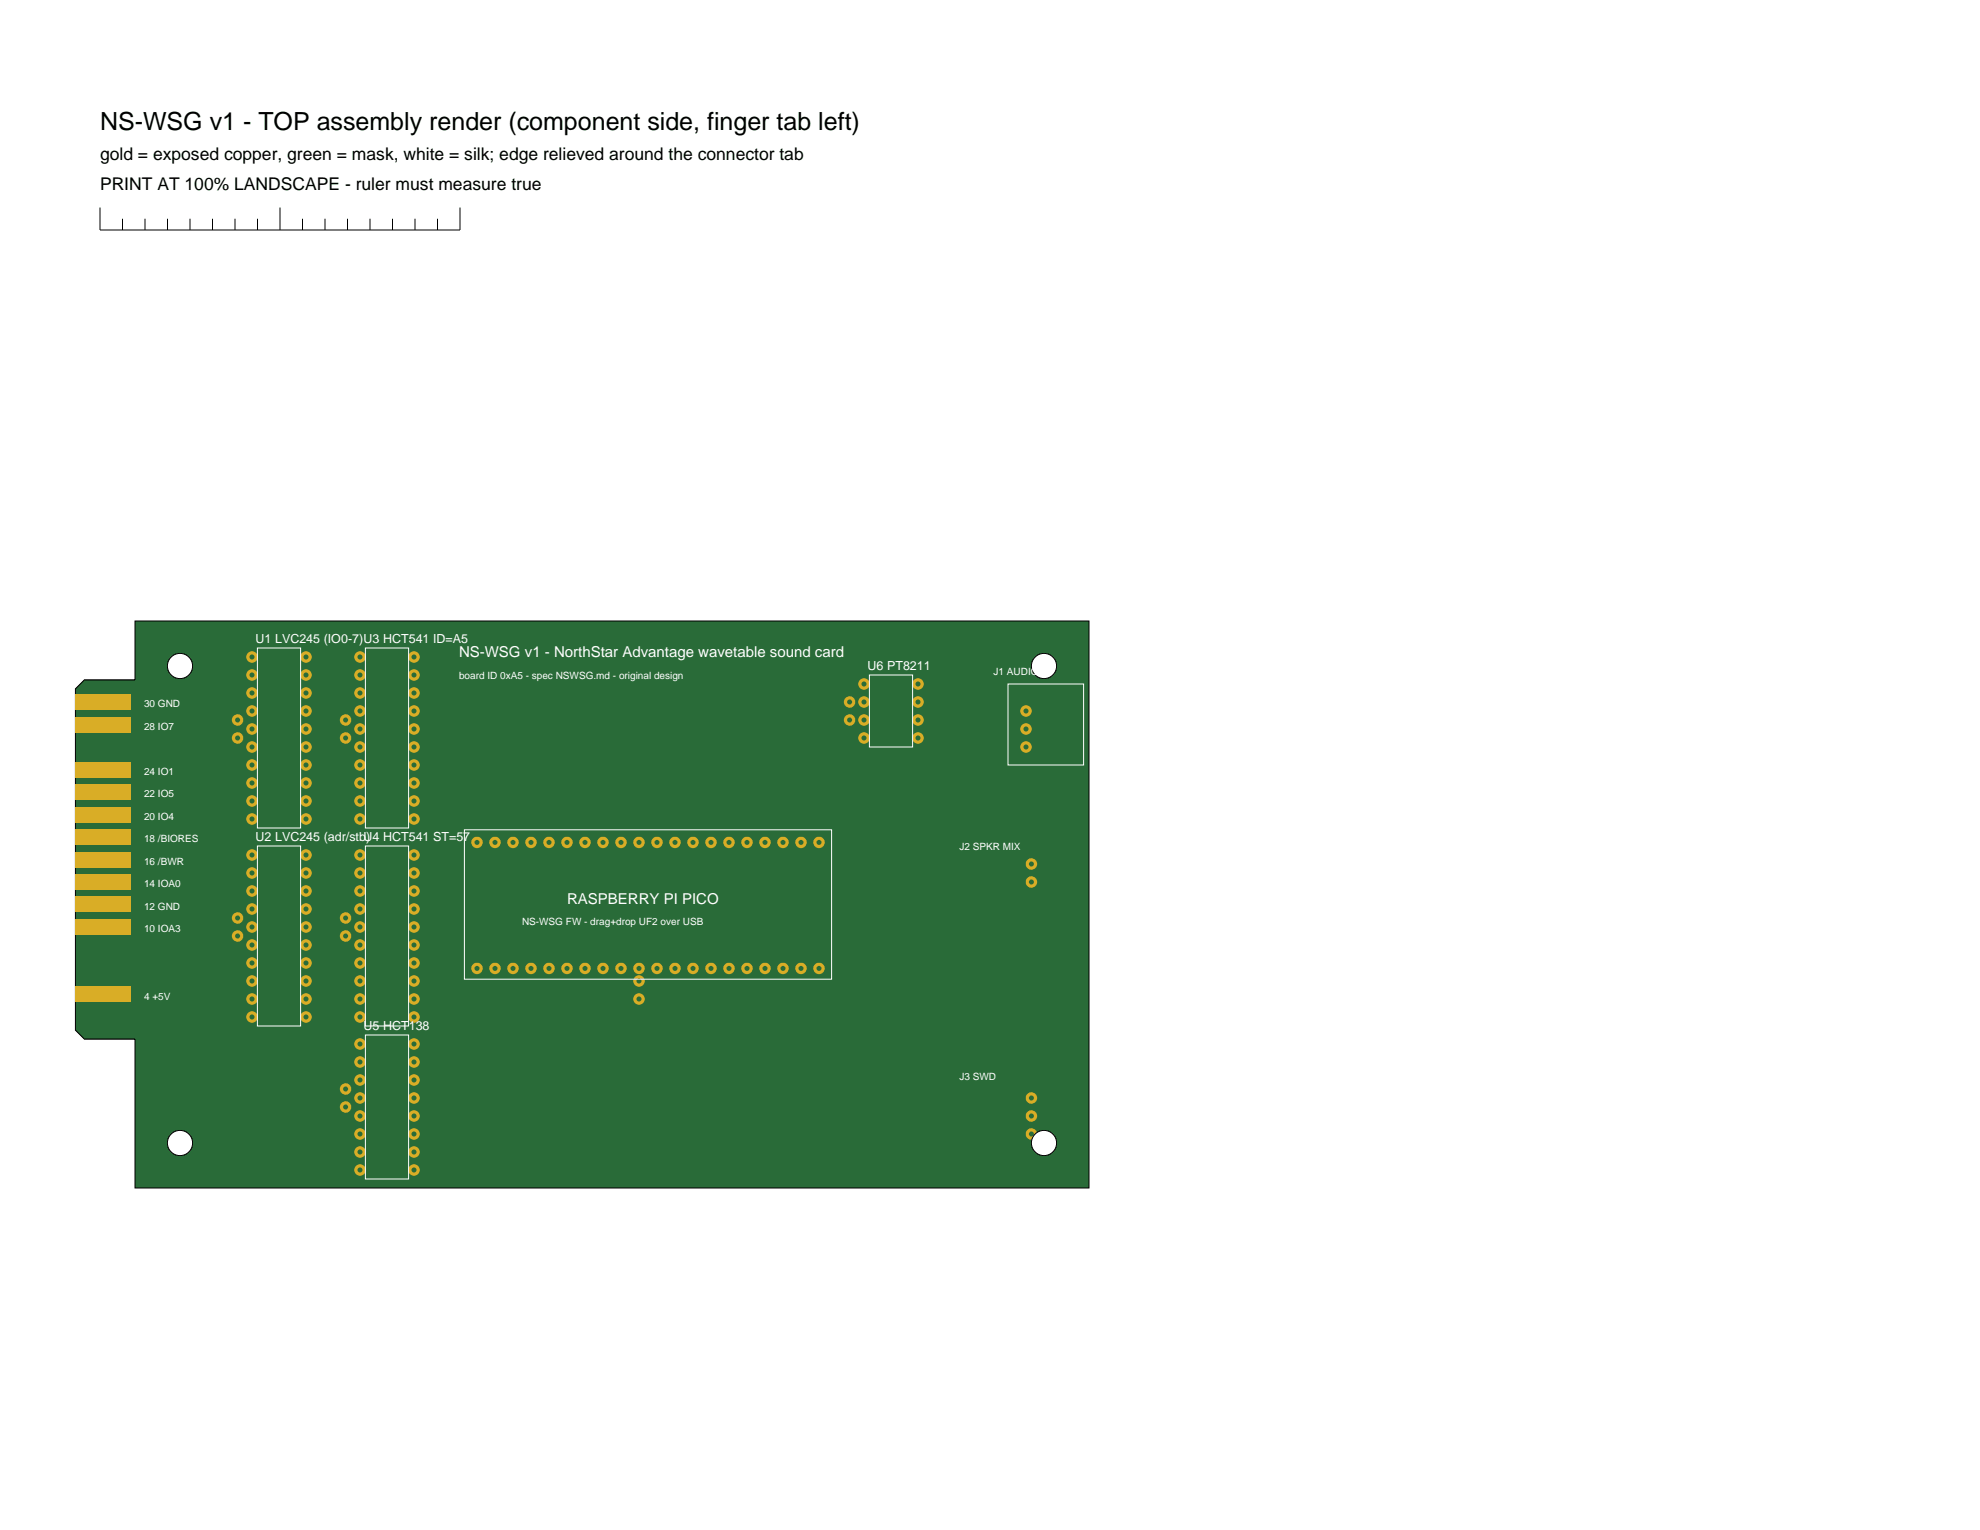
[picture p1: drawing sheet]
<svg xmlns="http://www.w3.org/2000/svg" width="279mm" height="216mm" viewBox="0 0 279 216" stroke-linecap="round" stroke-linejoin="round" font-family="sans-serif">
<g fill="none" stroke="#000" stroke-width=".14">
<path d="M14.1 29.3v3.2h50.8v-3.2M17.3 30.9v1.6M20.5 30.9v1.6M23.6 30.9v1.6M26.8 30.9v1.6M30 30.9v1.6M33.2 30.9v1.6M36.3 30.9v1.6M39.5 29.3v3.2M42.7 30.9v1.6M45.9 30.9v1.6M49 30.9v1.6"/>
<path d="M52.2 30.9v1.6M55.4 30.9v1.6M58.6 30.9v1.6M61.7 30.9v1.6"/>
</g>
<path d="M19 87.6h134.7v80h-134.7v-21h-7.1l-1.3-1.2v-48.2l1.3-1.3h7.1z" fill="#296b38"/>
<path d="M19 87.6h134.7v80h-134.7v-21h-7.1l-1.3-1.2v-48.2l1.3-1.3h7.1z" fill="none" stroke="#000" stroke-width=".14"/>
<g fill="#d9ad26">
<path d="M10.6 139.2h7.9v2.2h-7.9z"/>
<path d="M10.6 129.7h7.9v2.2h-7.9z"/>
<path d="M10.6 126.5h7.9v2.2h-7.9z"/>
<path d="M10.6 123.4h7.9v2.2h-7.9z"/>
<path d="M10.6 120.2h7.9v2.2h-7.9z"/>
<path d="M10.6 117h7.9v2.2h-7.9z"/>
<path d="M10.6 113.8h7.9v2.2h-7.9z"/>
<path d="M10.6 110.7h7.9v2.2h-7.9z"/>
<path d="M10.6 107.5h7.9v2.2h-7.9z"/>
<path d="M10.6 101.1h7.9v2.2h-7.9z"/>
<path d="M10.6 98h7.9v2.2h-7.9z"/>
<circle cx="35.6" cy="115.6" r=".81"/>
</g>
<circle cx="35.6" cy="115.6" r=".36" fill="#296b38"/>
<circle cx="43.2" cy="115.6" r=".81" fill="#d9ad26"/>
<circle cx="43.2" cy="115.6" r=".36" fill="#296b38"/>
<circle cx="35.6" cy="113" r=".81" fill="#d9ad26"/>
<circle cx="35.6" cy="113" r=".36" fill="#296b38"/>
<circle cx="43.2" cy="113" r=".81" fill="#d9ad26"/>
<circle cx="43.2" cy="113" r=".36" fill="#296b38"/>
<circle cx="35.6" cy="110.5" r=".81" fill="#d9ad26"/>
<circle cx="35.6" cy="110.5" r=".36" fill="#296b38"/>
<circle cx="43.2" cy="110.5" r=".81" fill="#d9ad26"/>
<circle cx="43.2" cy="110.5" r=".36" fill="#296b38"/>
<circle cx="35.6" cy="107.9" r=".81" fill="#d9ad26"/>
<circle cx="35.6" cy="107.9" r=".36" fill="#296b38"/>
<circle cx="43.2" cy="107.9" r=".81" fill="#d9ad26"/>
<circle cx="43.2" cy="108" r=".36" fill="#296b38"/>
<circle cx="35.6" cy="105.4" r=".81" fill="#d9ad26"/>
<circle cx="35.6" cy="105.4" r=".36" fill="#296b38"/>
<circle cx="43.2" cy="105.4" r=".81" fill="#d9ad26"/>
<circle cx="43.2" cy="105.4" r=".36" fill="#296b38"/>
<circle cx="35.6" cy="102.9" r=".81" fill="#d9ad26"/>
<circle cx="35.6" cy="102.9" r=".36" fill="#296b38"/>
<circle cx="43.2" cy="102.9" r=".81" fill="#d9ad26"/>
<circle cx="43.2" cy="102.9" r=".36" fill="#296b38"/>
<circle cx="35.6" cy="100.3" r=".81" fill="#d9ad26"/>
<circle cx="35.6" cy="100.3" r=".36" fill="#296b38"/>
<circle cx="43.2" cy="100.3" r=".81" fill="#d9ad26"/>
<circle cx="43.2" cy="100.3" r=".36" fill="#296b38"/>
<circle cx="35.6" cy="97.8" r=".81" fill="#d9ad26"/>
<circle cx="35.6" cy="97.8" r=".36" fill="#296b38"/>
<circle cx="43.2" cy="97.8" r=".81" fill="#d9ad26"/>
<circle cx="43.2" cy="97.8" r=".36" fill="#296b38"/>
<circle cx="35.6" cy="95.2" r=".81" fill="#d9ad26"/>
<circle cx="35.6" cy="95.3" r=".36" fill="#296b38"/>
<circle cx="43.2" cy="95.2" r=".81" fill="#d9ad26"/>
<circle cx="43.2" cy="95.2" r=".36" fill="#296b38"/>
<circle cx="35.6" cy="92.7" r=".81" fill="#d9ad26"/>
<circle cx="35.6" cy="92.7" r=".36" fill="#296b38"/>
<circle cx="43.2" cy="92.7" r=".81" fill="#d9ad26"/>
<circle cx="43.2" cy="92.7" r=".36" fill="#296b38"/>
<circle cx="35.6" cy="143.5" r=".81" fill="#d9ad26"/>
<circle cx="35.6" cy="143.5" r=".36" fill="#296b38"/>
<circle cx="43.2" cy="143.5" r=".81" fill="#d9ad26"/>
<circle cx="43.2" cy="143.5" r=".36" fill="#296b38"/>
<circle cx="35.6" cy="141" r=".81" fill="#d9ad26"/>
<circle cx="35.6" cy="141" r=".36" fill="#296b38"/>
<circle cx="43.2" cy="141" r=".81" fill="#d9ad26"/>
<circle cx="43.2" cy="141" r=".36" fill="#296b38"/>
<circle cx="35.6" cy="138.4" r=".81" fill="#d9ad26"/>
<circle cx="35.6" cy="138.4" r=".36" fill="#296b38"/>
<circle cx="43.2" cy="138.4" r=".81" fill="#d9ad26"/>
<circle cx="43.2" cy="138.4" r=".36" fill="#296b38"/>
<circle cx="35.6" cy="135.9" r=".81" fill="#d9ad26"/>
<circle cx="35.6" cy="135.9" r=".36" fill="#296b38"/>
<circle cx="43.2" cy="135.9" r=".81" fill="#d9ad26"/>
<circle cx="43.2" cy="135.9" r=".36" fill="#296b38"/>
<circle cx="35.6" cy="133.3" r=".81" fill="#d9ad26"/>
<circle cx="35.6" cy="133.3" r=".36" fill="#296b38"/>
<circle cx="43.2" cy="133.3" r=".81" fill="#d9ad26"/>
<circle cx="43.2" cy="133.3" r=".36" fill="#296b38"/>
<circle cx="35.6" cy="130.8" r=".81" fill="#d9ad26"/>
<circle cx="35.6" cy="130.8" r=".36" fill="#296b38"/>
<circle cx="43.2" cy="130.8" r=".81" fill="#d9ad26"/>
<circle cx="43.2" cy="130.8" r=".36" fill="#296b38"/>
<circle cx="35.6" cy="128.3" r=".81" fill="#d9ad26"/>
<circle cx="35.6" cy="128.3" r=".36" fill="#296b38"/>
<circle cx="43.2" cy="128.3" r=".81" fill="#d9ad26"/>
<circle cx="43.2" cy="128.3" r=".36" fill="#296b38"/>
<circle cx="35.6" cy="125.7" r=".81" fill="#d9ad26"/>
<circle cx="35.6" cy="125.7" r=".36" fill="#296b38"/>
<circle cx="43.2" cy="125.7" r=".81" fill="#d9ad26"/>
<circle cx="43.2" cy="125.7" r=".36" fill="#296b38"/>
<circle cx="35.6" cy="123.2" r=".81" fill="#d9ad26"/>
<circle cx="35.6" cy="123.2" r=".36" fill="#296b38"/>
<circle cx="43.2" cy="123.2" r=".81" fill="#d9ad26"/>
<circle cx="43.2" cy="123.2" r=".36" fill="#296b38"/>
<circle cx="35.6" cy="120.6" r=".81" fill="#d9ad26"/>
<circle cx="35.6" cy="120.7" r=".36" fill="#296b38"/>
<circle cx="43.2" cy="120.6" r=".81" fill="#d9ad26"/>
<circle cx="43.2" cy="120.7" r=".36" fill="#296b38"/>
<circle cx="50.8" cy="115.6" r=".81" fill="#d9ad26"/>
<circle cx="50.8" cy="115.6" r=".36" fill="#296b38"/>
<circle cx="58.4" cy="115.6" r=".81" fill="#d9ad26"/>
<circle cx="58.4" cy="115.6" r=".36" fill="#296b38"/>
<circle cx="50.8" cy="113" r=".81" fill="#d9ad26"/>
<circle cx="50.8" cy="113" r=".36" fill="#296b38"/>
<circle cx="58.4" cy="113" r=".81" fill="#d9ad26"/>
<circle cx="58.4" cy="113" r=".36" fill="#296b38"/>
<circle cx="50.8" cy="110.5" r=".81" fill="#d9ad26"/>
<circle cx="50.8" cy="110.5" r=".36" fill="#296b38"/>
<circle cx="58.4" cy="110.5" r=".81" fill="#d9ad26"/>
<circle cx="58.4" cy="110.5" r=".36" fill="#296b38"/>
<circle cx="50.8" cy="107.9" r=".81" fill="#d9ad26"/>
<circle cx="50.8" cy="107.9" r=".36" fill="#296b38"/>
<circle cx="58.4" cy="107.9" r=".81" fill="#d9ad26"/>
<circle cx="58.4" cy="107.9" r=".36" fill="#296b38"/>
<circle cx="50.8" cy="105.4" r=".81" fill="#d9ad26"/>
<circle cx="50.8" cy="105.4" r=".36" fill="#296b38"/>
<circle cx="58.4" cy="105.4" r=".81" fill="#d9ad26"/>
<circle cx="58.4" cy="105.4" r=".36" fill="#296b38"/>
<circle cx="50.8" cy="102.9" r=".81" fill="#d9ad26"/>
<circle cx="50.8" cy="102.9" r=".36" fill="#296b38"/>
<circle cx="58.4" cy="102.9" r=".81" fill="#d9ad26"/>
<circle cx="58.4" cy="102.9" r=".36" fill="#296b38"/>
<circle cx="50.8" cy="100.3" r=".81" fill="#d9ad26"/>
<circle cx="50.8" cy="100.3" r=".36" fill="#296b38"/>
<circle cx="58.4" cy="100.3" r=".81" fill="#d9ad26"/>
<circle cx="58.4" cy="100.3" r=".36" fill="#296b38"/>
<circle cx="50.8" cy="97.8" r=".81" fill="#d9ad26"/>
<circle cx="50.8" cy="97.8" r=".36" fill="#296b38"/>
<circle cx="58.4" cy="97.8" r=".81" fill="#d9ad26"/>
<circle cx="58.4" cy="97.8" r=".36" fill="#296b38"/>
<circle cx="50.8" cy="95.2" r=".81" fill="#d9ad26"/>
<circle cx="50.8" cy="95.3" r=".36" fill="#296b38"/>
<circle cx="58.4" cy="95.2" r=".81" fill="#d9ad26"/>
<circle cx="58.4" cy="95.3" r=".36" fill="#296b38"/>
<circle cx="50.8" cy="92.7" r=".81" fill="#d9ad26"/>
<circle cx="50.8" cy="92.7" r=".36" fill="#296b38"/>
<circle cx="58.4" cy="92.7" r=".81" fill="#d9ad26"/>
<circle cx="58.4" cy="92.7" r=".36" fill="#296b38"/>
<circle cx="50.8" cy="143.5" r=".81" fill="#d9ad26"/>
<circle cx="50.8" cy="143.5" r=".36" fill="#296b38"/>
<circle cx="58.4" cy="143.5" r=".81" fill="#d9ad26"/>
<circle cx="58.4" cy="143.5" r=".36" fill="#296b38"/>
<circle cx="50.8" cy="141" r=".81" fill="#d9ad26"/>
<circle cx="50.8" cy="141" r=".36" fill="#296b38"/>
<circle cx="58.4" cy="141" r=".81" fill="#d9ad26"/>
<circle cx="58.4" cy="141" r=".36" fill="#296b38"/>
<circle cx="50.8" cy="138.4" r=".81" fill="#d9ad26"/>
<circle cx="50.8" cy="138.4" r=".36" fill="#296b38"/>
<circle cx="58.4" cy="138.4" r=".81" fill="#d9ad26"/>
<circle cx="58.4" cy="138.4" r=".36" fill="#296b38"/>
<circle cx="50.8" cy="135.9" r=".81" fill="#d9ad26"/>
<circle cx="50.8" cy="135.9" r=".36" fill="#296b38"/>
<circle cx="58.4" cy="135.9" r=".81" fill="#d9ad26"/>
<circle cx="58.4" cy="135.9" r=".36" fill="#296b38"/>
<circle cx="50.8" cy="133.3" r=".81" fill="#d9ad26"/>
<circle cx="50.8" cy="133.4" r=".36" fill="#296b38"/>
<circle cx="58.4" cy="133.3" r=".81" fill="#d9ad26"/>
<circle cx="58.4" cy="133.4" r=".36" fill="#296b38"/>
<circle cx="50.8" cy="130.8" r=".81" fill="#d9ad26"/>
<circle cx="50.8" cy="130.8" r=".36" fill="#296b38"/>
<circle cx="58.4" cy="130.8" r=".81" fill="#d9ad26"/>
<circle cx="58.4" cy="130.8" r=".36" fill="#296b38"/>
<circle cx="50.8" cy="128.3" r=".81" fill="#d9ad26"/>
<circle cx="50.8" cy="128.3" r=".36" fill="#296b38"/>
<circle cx="58.4" cy="128.3" r=".81" fill="#d9ad26"/>
<circle cx="58.4" cy="128.3" r=".36" fill="#296b38"/>
<circle cx="50.8" cy="125.7" r=".81" fill="#d9ad26"/>
<circle cx="50.8" cy="125.7" r=".36" fill="#296b38"/>
<circle cx="58.4" cy="125.7" r=".81" fill="#d9ad26"/>
<circle cx="58.4" cy="125.7" r=".36" fill="#296b38"/>
<circle cx="50.8" cy="123.2" r=".81" fill="#d9ad26"/>
<circle cx="50.8" cy="123.2" r=".36" fill="#296b38"/>
<circle cx="58.4" cy="123.2" r=".81" fill="#d9ad26"/>
<circle cx="58.4" cy="123.2" r=".36" fill="#296b38"/>
<circle cx="50.8" cy="120.6" r=".81" fill="#d9ad26"/>
<circle cx="50.8" cy="120.6" r=".36" fill="#296b38"/>
<circle cx="58.4" cy="120.6" r=".81" fill="#d9ad26"/>
<circle cx="58.4" cy="120.6" r=".36" fill="#296b38"/>
<circle cx="50.8" cy="165.1" r=".81" fill="#d9ad26"/>
<circle cx="50.8" cy="165.1" r=".36" fill="#296b38"/>
<circle cx="58.4" cy="165.1" r=".81" fill="#d9ad26"/>
<circle cx="58.4" cy="165.1" r=".36" fill="#296b38"/>
<circle cx="50.8" cy="162.6" r=".81" fill="#d9ad26"/>
<circle cx="50.8" cy="162.6" r=".36" fill="#296b38"/>
<circle cx="58.4" cy="162.6" r=".81" fill="#d9ad26"/>
<circle cx="58.4" cy="162.6" r=".36" fill="#296b38"/>
<circle cx="50.8" cy="160" r=".81" fill="#d9ad26"/>
<circle cx="50.8" cy="160" r=".36" fill="#296b38"/>
<circle cx="58.4" cy="160" r=".81" fill="#d9ad26"/>
<circle cx="58.4" cy="160" r=".36" fill="#296b38"/>
<circle cx="50.8" cy="157.5" r=".81" fill="#d9ad26"/>
<circle cx="50.8" cy="157.5" r=".36" fill="#296b38"/>
<circle cx="58.4" cy="157.5" r=".81" fill="#d9ad26"/>
<circle cx="58.4" cy="157.5" r=".36" fill="#296b38"/>
<circle cx="50.8" cy="154.9" r=".81" fill="#d9ad26"/>
<circle cx="50.8" cy="154.9" r=".36" fill="#296b38"/>
<circle cx="58.4" cy="154.9" r=".81" fill="#d9ad26"/>
<circle cx="58.4" cy="154.9" r=".36" fill="#296b38"/>
<circle cx="50.8" cy="152.4" r=".81" fill="#d9ad26"/>
<circle cx="50.8" cy="152.4" r=".36" fill="#296b38"/>
<circle cx="58.4" cy="152.4" r=".81" fill="#d9ad26"/>
<circle cx="58.4" cy="152.4" r=".36" fill="#296b38"/>
<circle cx="50.8" cy="149.9" r=".81" fill="#d9ad26"/>
<circle cx="50.8" cy="149.9" r=".36" fill="#296b38"/>
<circle cx="58.4" cy="149.9" r=".81" fill="#d9ad26"/>
<circle cx="58.4" cy="149.9" r=".36" fill="#296b38"/>
<circle cx="50.8" cy="147.3" r=".81" fill="#d9ad26"/>
<circle cx="50.8" cy="147.3" r=".36" fill="#296b38"/>
<circle cx="58.4" cy="147.3" r=".81" fill="#d9ad26"/>
<circle cx="58.4" cy="147.3" r=".36" fill="#296b38"/>
<circle cx="67.3" cy="136.7" r=".81" fill="#d9ad26"/>
<circle cx="67.3" cy="136.7" r=".36" fill="#296b38"/>
<circle cx="67.3" cy="118.9" r=".81" fill="#d9ad26"/>
<circle cx="67.3" cy="118.9" r=".36" fill="#296b38"/>
<circle cx="69.8" cy="136.7" r=".81" fill="#d9ad26"/>
<circle cx="69.8" cy="136.7" r=".36" fill="#296b38"/>
<circle cx="69.8" cy="118.9" r=".81" fill="#d9ad26"/>
<circle cx="69.8" cy="118.9" r=".36" fill="#296b38"/>
<circle cx="72.4" cy="136.7" r=".81" fill="#d9ad26"/>
<circle cx="72.4" cy="136.7" r=".36" fill="#296b38"/>
<circle cx="72.4" cy="118.9" r=".81" fill="#d9ad26"/>
<circle cx="72.4" cy="118.9" r=".36" fill="#296b38"/>
<circle cx="74.9" cy="136.7" r=".81" fill="#d9ad26"/>
<circle cx="74.9" cy="136.7" r=".36" fill="#296b38"/>
<circle cx="74.9" cy="118.9" r=".81" fill="#d9ad26"/>
<circle cx="74.9" cy="118.9" r=".36" fill="#296b38"/>
<circle cx="77.5" cy="136.7" r=".81" fill="#d9ad26"/>
<circle cx="77.5" cy="136.7" r=".36" fill="#296b38"/>
<circle cx="77.5" cy="118.9" r=".81" fill="#d9ad26"/>
<circle cx="77.5" cy="118.9" r=".36" fill="#296b38"/>
<circle cx="80" cy="136.7" r=".81" fill="#d9ad26"/>
<circle cx="80" cy="136.7" r=".36" fill="#296b38"/>
<circle cx="80" cy="118.9" r=".81" fill="#d9ad26"/>
<circle cx="80" cy="118.9" r=".36" fill="#296b38"/>
<circle cx="82.5" cy="136.7" r=".81" fill="#d9ad26"/>
<circle cx="82.5" cy="136.7" r=".36" fill="#296b38"/>
<circle cx="82.5" cy="118.9" r=".81" fill="#d9ad26"/>
<circle cx="82.5" cy="118.9" r=".36" fill="#296b38"/>
<circle cx="85.1" cy="136.7" r=".81" fill="#d9ad26"/>
<circle cx="85.1" cy="136.7" r=".36" fill="#296b38"/>
<circle cx="85.1" cy="118.9" r=".81" fill="#d9ad26"/>
<circle cx="85.1" cy="118.9" r=".36" fill="#296b38"/>
<circle cx="87.6" cy="136.7" r=".81" fill="#d9ad26"/>
<circle cx="87.6" cy="136.7" r=".36" fill="#296b38"/>
<circle cx="87.6" cy="118.9" r=".81" fill="#d9ad26"/>
<circle cx="87.6" cy="118.9" r=".36" fill="#296b38"/>
<circle cx="90.2" cy="136.7" r=".81" fill="#d9ad26"/>
<circle cx="90.2" cy="136.7" r=".36" fill="#296b38"/>
<circle cx="90.2" cy="118.9" r=".81" fill="#d9ad26"/>
<circle cx="90.2" cy="118.9" r=".36" fill="#296b38"/>
<circle cx="92.7" cy="136.7" r=".81" fill="#d9ad26"/>
<circle cx="92.7" cy="136.7" r=".36" fill="#296b38"/>
<circle cx="92.7" cy="118.9" r=".81" fill="#d9ad26"/>
<circle cx="92.7" cy="118.9" r=".36" fill="#296b38"/>
<circle cx="95.2" cy="136.7" r=".81" fill="#d9ad26"/>
<circle cx="95.2" cy="136.7" r=".36" fill="#296b38"/>
<circle cx="95.2" cy="118.9" r=".81" fill="#d9ad26"/>
<circle cx="95.2" cy="118.9" r=".36" fill="#296b38"/>
<circle cx="97.8" cy="136.7" r=".81" fill="#d9ad26"/>
<circle cx="97.8" cy="136.7" r=".36" fill="#296b38"/>
<circle cx="97.8" cy="118.9" r=".81" fill="#d9ad26"/>
<circle cx="97.8" cy="118.9" r=".36" fill="#296b38"/>
<circle cx="100.3" cy="136.7" r=".81" fill="#d9ad26"/>
<circle cx="100.3" cy="136.7" r=".36" fill="#296b38"/>
<circle cx="100.3" cy="118.9" r=".81" fill="#d9ad26"/>
<circle cx="100.3" cy="118.9" r=".36" fill="#296b38"/>
<circle cx="102.9" cy="136.7" r=".81" fill="#d9ad26"/>
<circle cx="102.9" cy="136.7" r=".36" fill="#296b38"/>
<circle cx="102.9" cy="118.9" r=".81" fill="#d9ad26"/>
<circle cx="102.9" cy="118.9" r=".36" fill="#296b38"/>
<circle cx="105.4" cy="136.7" r=".81" fill="#d9ad26"/>
<circle cx="105.4" cy="136.7" r=".36" fill="#296b38"/>
<circle cx="105.4" cy="118.9" r=".81" fill="#d9ad26"/>
<circle cx="105.4" cy="118.9" r=".36" fill="#296b38"/>
<circle cx="107.9" cy="136.7" r=".81" fill="#d9ad26"/>
<circle cx="107.9" cy="136.7" r=".36" fill="#296b38"/>
<circle cx="107.9" cy="118.9" r=".81" fill="#d9ad26"/>
<circle cx="107.9" cy="118.9" r=".36" fill="#296b38"/>
<circle cx="110.5" cy="136.7" r=".81" fill="#d9ad26"/>
<circle cx="110.5" cy="136.7" r=".36" fill="#296b38"/>
<circle cx="110.5" cy="118.9" r=".81" fill="#d9ad26"/>
<circle cx="110.5" cy="118.9" r=".36" fill="#296b38"/>
<circle cx="113" cy="136.7" r=".81" fill="#d9ad26"/>
<circle cx="113" cy="136.7" r=".36" fill="#296b38"/>
<circle cx="113" cy="118.9" r=".81" fill="#d9ad26"/>
<circle cx="113" cy="118.9" r=".36" fill="#296b38"/>
<circle cx="115.6" cy="136.7" r=".81" fill="#d9ad26"/>
<circle cx="115.6" cy="136.7" r=".36" fill="#296b38"/>
<circle cx="115.6" cy="118.9" r=".81" fill="#d9ad26"/>
<circle cx="115.6" cy="118.9" r=".36" fill="#296b38"/>
<circle cx="121.9" cy="104.1" r=".81" fill="#d9ad26"/>
<circle cx="121.9" cy="104.1" r=".36" fill="#296b38"/>
<circle cx="129.5" cy="104.1" r=".81" fill="#d9ad26"/>
<circle cx="129.5" cy="104.1" r=".36" fill="#296b38"/>
<circle cx="121.9" cy="101.6" r=".81" fill="#d9ad26"/>
<circle cx="121.9" cy="101.6" r=".36" fill="#296b38"/>
<circle cx="129.5" cy="101.6" r=".81" fill="#d9ad26"/>
<circle cx="129.5" cy="101.6" r=".36" fill="#296b38"/>
<circle cx="121.9" cy="99.1" r=".81" fill="#d9ad26"/>
<circle cx="121.9" cy="99.1" r=".36" fill="#296b38"/>
<circle cx="129.5" cy="99.1" r=".81" fill="#d9ad26"/>
<circle cx="129.5" cy="99.1" r=".36" fill="#296b38"/>
<circle cx="121.9" cy="96.5" r=".81" fill="#d9ad26"/>
<circle cx="121.9" cy="96.5" r=".36" fill="#296b38"/>
<circle cx="129.5" cy="96.5" r=".81" fill="#d9ad26"/>
<circle cx="129.5" cy="96.5" r=".36" fill="#296b38"/>
<circle cx="144.8" cy="105.4" r=".81" fill="#d9ad26"/>
<circle cx="144.8" cy="105.4" r=".36" fill="#296b38"/>
<circle cx="144.8" cy="102.9" r=".81" fill="#d9ad26"/>
<circle cx="144.8" cy="102.9" r=".36" fill="#296b38"/>
<circle cx="144.8" cy="100.3" r=".81" fill="#d9ad26"/>
<circle cx="144.8" cy="100.3" r=".36" fill="#296b38"/>
<circle cx="145.5" cy="124.5" r=".81" fill="#d9ad26"/>
<circle cx="145.5" cy="124.5" r=".36" fill="#296b38"/>
<circle cx="145.5" cy="121.9" r=".81" fill="#d9ad26"/>
<circle cx="145.5" cy="121.9" r=".36" fill="#296b38"/>
<circle cx="145.5" cy="160" r=".81" fill="#d9ad26"/>
<circle cx="145.5" cy="160" r=".36" fill="#296b38"/>
<circle cx="145.5" cy="157.5" r=".81" fill="#d9ad26"/>
<circle cx="145.5" cy="157.5" r=".36" fill="#296b38"/>
<circle cx="145.5" cy="154.9" r=".81" fill="#d9ad26"/>
<circle cx="145.5" cy="154.9" r=".36" fill="#296b38"/>
<circle cx="33.5" cy="104.1" r=".81" fill="#d9ad26"/>
<circle cx="33.5" cy="104.1" r=".36" fill="#296b38"/>
<circle cx="33.5" cy="101.6" r=".81" fill="#d9ad26"/>
<circle cx="33.5" cy="101.6" r=".36" fill="#296b38"/>
<circle cx="33.5" cy="132.1" r=".81" fill="#d9ad26"/>
<circle cx="33.5" cy="132.1" r=".36" fill="#296b38"/>
<circle cx="33.5" cy="129.5" r=".81" fill="#d9ad26"/>
<circle cx="33.5" cy="129.5" r=".36" fill="#296b38"/>
<circle cx="48.8" cy="104.1" r=".81" fill="#d9ad26"/>
<circle cx="48.8" cy="104.1" r=".36" fill="#296b38"/>
<circle cx="48.8" cy="101.6" r=".81" fill="#d9ad26"/>
<circle cx="48.8" cy="101.6" r=".36" fill="#296b38"/>
<circle cx="48.8" cy="132.1" r=".81" fill="#d9ad26"/>
<circle cx="48.8" cy="132.1" r=".36" fill="#296b38"/>
<circle cx="48.8" cy="129.5" r=".81" fill="#d9ad26"/>
<circle cx="48.8" cy="129.5" r=".36" fill="#296b38"/>
<circle cx="48.8" cy="156.2" r=".81" fill="#d9ad26"/>
<circle cx="48.8" cy="156.2" r=".36" fill="#296b38"/>
<circle cx="48.8" cy="153.7" r=".81" fill="#d9ad26"/>
<circle cx="48.8" cy="153.7" r=".36" fill="#296b38"/>
<circle cx="119.9" cy="101.6" r=".81" fill="#d9ad26"/>
<circle cx="119.9" cy="101.6" r=".36" fill="#296b38"/>
<circle cx="119.9" cy="99.1" r=".81" fill="#d9ad26"/>
<circle cx="119.9" cy="99.1" r=".36" fill="#296b38"/>
<circle cx="90.2" cy="141" r=".81" fill="#d9ad26"/>
<circle cx="90.2" cy="141" r=".36" fill="#296b38"/>
<circle cx="90.2" cy="138.4" r=".81" fill="#d9ad26"/>
<circle cx="90.2" cy="138.4" r=".36" fill="#296b38"/>
<circle cx="25.4" cy="161.3" r="1.78" fill="#fff"/>
<circle cx="25.4" cy="161.3" r="1.78" fill="none" stroke="#000" stroke-width=".14"/>
<circle cx="25.4" cy="94" r="1.78" fill="#fff"/>
<circle cx="25.4" cy="94" r="1.78" fill="none" stroke="#000" stroke-width=".14"/>
<circle cx="147.3" cy="161.3" r="1.78" fill="#fff"/>
<circle cx="147.3" cy="161.3" r="1.78" fill="none" stroke="#000" stroke-width=".14"/>
<circle cx="147.3" cy="94" r="1.78" fill="#fff"/>
<circle cx="147.3" cy="94" r="1.78" fill="none" stroke="#000" stroke-width=".14"/>
<path d="M36.3 91.4h6.1v25.4h-6.1zM51.6 91.4h6.1v25.4h-6.1zM122.7 95.2h6.1v10.2h-6.1zM142.2 96.5h10.7v11.4h-10.7zM36.3 119.4h6.1v25.4h-6.1zM51.6 119.4h6.1v25.4h-6.1zM65.5 117.1h51.8v21.1h-51.8zM51.6 146h6.1v20.4h-6.1z" fill="none" stroke="#fff" stroke-width=".14"/>
<text font-size="3.5" x="14.1" y="18.3">NS-WSG v1 - TOP assembly render (component side, finger tab left)</text>
<g font-size="2.5">
<text x="14.1" y="22.6">gold = exposed copper, green = mask, white = silk; edge relieved around the connector tab</text>
<text x="14.1" y="26.8">PRINT AT 100% LANDSCAPE - ruler must measure true</text>
</g>
<g font-size="2.1" fill="#fff">
<text x="64.8" y="92.7">NS-WSG v1 - NorthStar Advantage wavetable sound card</text>
<text x="80" y="127.5">RASPBERRY PI PICO</text>
</g>
<g font-size="1.8" fill="#fff">
<text x="36.1" y="90.7">U1 LVC245 (IO0-7)U3 HCT541 ID=A5</text>
<text x="122.4" y="94.5">U6 PT8211</text>
<text x="36.1" y="118.6">U2 LVC245 (adr/stb)</text>
<text x="51.3" y="118.6">U4 HCT541 ST=57</text>
<text x="51.3" y="145.3">U5 HCT138</text>
</g>
<g font-size="1.4" fill="#fff">
<text x="64.8" y="95.8">board ID 0xA5 - spec NSWSG.md - original design</text>
<text x="140.2" y="95.2">J1 AUDIO</text>
<text x="20.3" y="99.8">30 GND</text>
<text x="20.3" y="103">28 IO7</text>
<text x="20.3" y="112.5">22 IO5</text>
<text x="20.3" y="109.3">24 IO1</text>
<text x="20.3" y="118.9">18 /BIORES</text>
<text x="20.3" y="115.7">20 IO4</text>
<text x="135.4" y="119.9">J2 SPKR MIX</text>
<text x="20.3" y="125.2">14 IOA0</text>
<text x="20.3" y="122">16 /BWR</text>
<text x="20.3" y="131.6">10 IOA3</text>
<text x="20.3" y="128.4">12 GND</text>
<text x="73.7" y="130.6">NS-WSG FW - drag+drop UF2 over USB</text>
<text x="20.3" y="141.1">4 +5V</text>
<text x="135.4" y="152.4">J3 SWD</text>
</g>
</svg>
